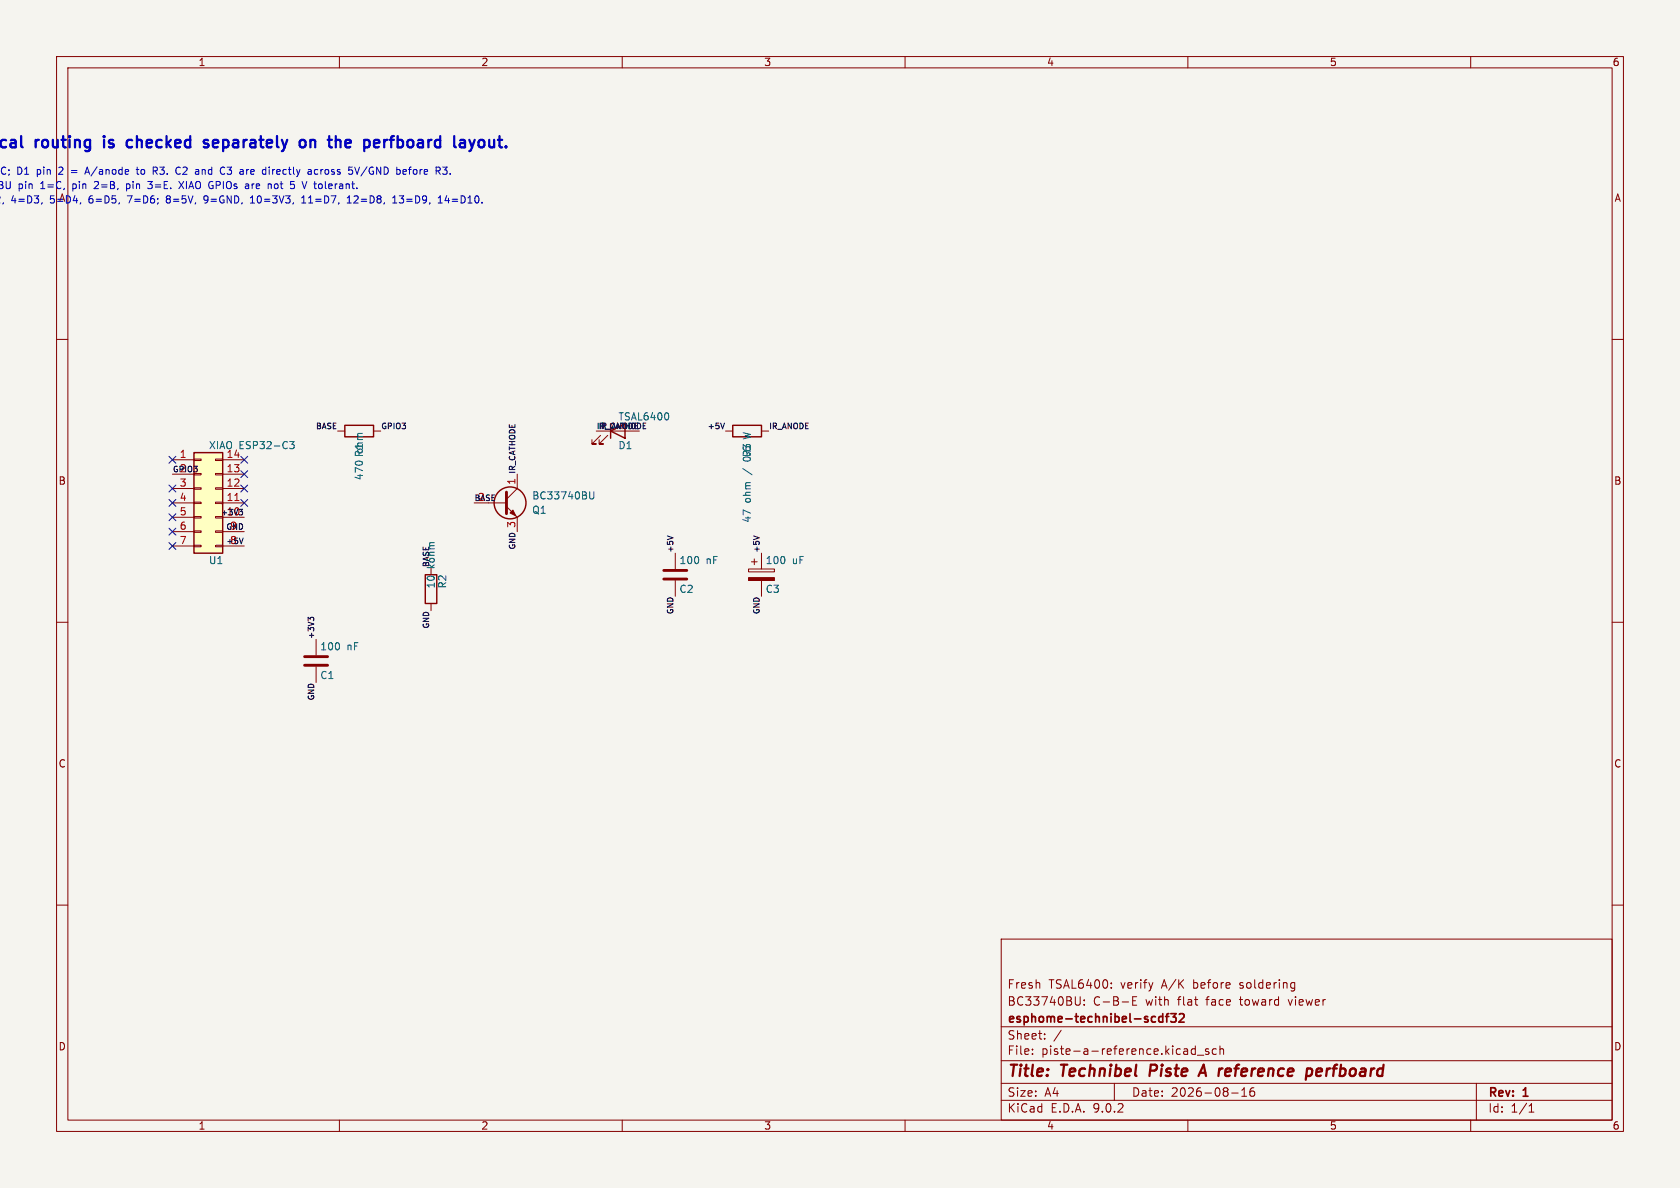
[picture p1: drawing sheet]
<svg xmlns="http://www.w3.org/2000/svg" width="297mm" height="210mm" viewBox="0 0 297 210" stroke-linecap="round" stroke-linejoin="round" font-family="sans-serif">
<path d="M0 0h297v210h-297z" fill="#f5f4ef" stroke="#f5f4ef" stroke-width=".18"/>
<g fill="none" stroke="#840000" stroke-width=".18">
<path d="M10 10h277v190h-277zM12 12h273v186h-273zM60 10v2M110 10v2M160 10v2M210 10v2M260 10v2M10 60h2M59.7 76.2h1.3M66 76.2h1.3M128.3 76.2h1.2M134.6 76.2h1.3"/>
<path d="M285 60h2M10 110h2M55.9 113v2.8M55.9 117.9v2.8M76.2 100.3v1.3M76.2 106.7v1.3M285 110h2M10 160h2M177 166h108v32h-108zM191 176.2v1.2l-.3 .3M191.7 176.8v.1M191.7 177.6v.1"/>
<path d="M196.5 174.6v.1M196.5 173.8v.1M198.4 177.1h1.1M200.2 176.9h.5M201 176.2h-.8v1.5h.8M228.5 173.7l.4 .1M228.9 173.7v1.2l-.3 .3M228.9 174.6l-.4 .1M285 160h2M60 198v2M110 198v2M160 198v2"/>
<path d="M177 194.5h108M177 191.5h108M177 187.5h108M177 181.5h108M182.5 186.3v.1M182.5 185.5v.1M184.7 183.6v.1M184.7 182.8v.1M187.6 182.1l-1.3 2M197 191.5v3M210 198v2M211.3 184.9v1.5"/>
<path d="M211.3 185.5l-.4-.1-.3 .3v.4l.1 .2h.6M211.7 186.5h1.1M213.7 185.5l-.4-.1-.2 .2 .1 .2 .5 .2v.3h-.6M215 185.5l-.4-.1-.3 .3v.4l.2 .2h.5M215.7 185.5l.2-.1 .3 .1 .1 .9M215.7 184.9v1.5M217.7 193.2h1.2M219.5 193.8h.9M219.5 192.7l.5-.4v1.5M221.7 192.3a.59 .59 0 0 0-.7 .6v.6l.1 .2 .4 .1 .2-.1 .1-.5-.1-.3h-.5l-.2 .3M260 198v2M261 191.5v6.5"/>
<path d="M270.3 196.6h.9M270.3 195.5l.4-.4v1.5"/>
</g>
<path d="M203.5 188.2l-.3 2M211.9 190.2l.9-2 .4 2M212.1 189.6h1M216.6 190.1l.6 .1M217.4 188.9h-.4l-.3 .3M217.6 189.4l-1 .1M231.3 188.9h.4l.2 .2v.7a.66 .66 0 0 1-.8 .4M233.5 188.9l-.6 .1-.2 .9 .2 .3h.4M233.7 189.4l-1 .1" fill="none" stroke="#840000" stroke-width=".4"/>
<path d="M205 179.8h.6M205.6 179.2v1.5M206.1 179.7h.5M206.6 179.2l-.3 .2v1.3M207 179.2h.9l-.5 .6 .4 .1v.6l-.2 .2h-.4l-.2-.2M208.5 179.3l.6-.1 .2 .1v.3l-.9 1.1h.9M205 180.6h.6" fill="none" stroke="#840000" stroke-width=".3"/>
<path d="M61 75.2h5v2h-5zM129.5 75.2h5.1v2h-5.1zM75.2 101.6h2v5.1h-2z" fill="none" stroke="#840000" stroke-width=".25"/>
<path d="M53.8 116.1h4.1M53.8 117.6h4.1" fill="none" stroke="#840000" stroke-width=".51"/>
<path d="M34.3 80h5.1v17.8h-5.1z" fill="#ffffc2"/>
<g fill="none" stroke="#840000" stroke-width=".25">
<path d="M107.9 76.2l2.6-1.3v2.6zM107.9 74.9v2.6M34.3 80h5.1v17.8h-5.1z"/>
<circle cx="90.2" cy="88.9" r="2.82"/>
</g>
<g fill="none" stroke="#840000" stroke-width=".18">
<path d="M105.4 76.2h7.6M106.2 77l-1.6 1.5h.8h-.8v-.8M107.4 77l-1.5 1.5h.8h-.8v-.8M30.5 81.3h3.8M30.5 83.8h3.8M30.5 86.4h3.8M30.5 88.9h3.8M30.5 91.4h3.8M30.5 94h3.8M30.5 96.5h3.8M34.3 81.2h1.3v.2h-1.3zM34.3 83.7h1.3v.2h-1.3z"/>
<path d="M34.3 86.2h1.3v.3h-1.3zM34.3 88.8h1.3v.2h-1.3zM34.3 91.3h1.3v.3h-1.3zM34.3 93.9h1.3v.2h-1.3zM34.3 96.4h1.3v.2h-1.3zM38.1 81.2h1.3v.2h-1.3zM38.1 83.7h1.3v.2h-1.3zM38.1 86.2h1.3v.3h-1.3zM38.1 88.8h1.3v.2h-1.3zM38.1 91.3h1.3v.3h-1.3zM38.1 93.9h1.3v.2h-1.3zM38.1 96.4h1.3v.2h-1.3z"/>
<path d="M39.4 81.3h3.8M39.4 83.8h3.8M39.4 86.4h3.8M39.4 88.9h3.8M39.4 91.4h3.8M39.4 94h3.8M39.4 96.5h3.8M83.8 88.9h5.7M89.5 89.5l1.9 1.9v2.6M91.4 83.8v2.6l-1.9 1.9M119.4 97.8v2.8M132.8 99.3h1.1"/>
<path d="M133.3 98.8v1M134.6 97.8v2.8M119.4 102.6v2.8M132.3 100.6h4.6v.5h-4.6zM134.6 102.6v2.8"/>
</g>
<path d="M41.5 88.5h.7" fill="none" stroke="#a90000" stroke-width=".18"/>
<path d="M51.2 78h.8l-.4 .5 .3 .2v.5l-.1 .1-.6-.1M118.1 73.1l.1 .4-.1 .6M105 86.9l-.1 1.2-.4 .1-.2-.2" fill="none" stroke="#006464" stroke-width=".18"/>
<path d="M89.5 87v3.8M117.3 100.8h4.1M117.3 102.4h4.1" fill="none" stroke="#840000" stroke-width=".51"/>
<g fill="#840000" stroke="#840000" stroke-width=".18">
<path d="M132.3 102.1h4.6v.5h-4.6z"/>
<path d="M90.2 90.7l.5-.5 .5 1z"/>
</g>
<path d="M128.1 74.8l-.4 1M39.3 90.7h.8M42.3 90h.6l-.3 .4 .2 .1 .1 .3-.2 .2h-.3M42.3 95.1l.4 1 .3-1M118 94.7l1 .4M133.2 94.7l1 .4M54.9 109.5l-.4-.4v.6M54.9 109.3l.1-.2h.3l.2 .2" fill="none" stroke="#0f0f0f" stroke-width=".18"/>
<g fill="none" stroke="#000084" stroke-width=".18">
<path d="M29.9 80.7l1.2 1.2M29.9 85.8l1.2 1.2M29.9 88.3l1.2 1.2M29.9 90.8l1.2 1.2M29.9 93.4l1.2 1.2M29.9 95.9l1.2 1.2M31.1 93.4l-1.2 1.2M31.1 95.9l-1.2 1.2M31.1 80.7l-1.2 1.2M31.1 85.8l-1.2 1.2M31.1 88.3l-1.2 1.2M31.1 90.8l-1.2 1.2"/>
<path d="M42.6 88.3l1.2 1.2M42.6 80.7l1.2 1.2M42.6 85.8l1.2 1.2M42.6 83.2l1.2 1.2M43.8 88.3l-1.2 1.2M43.8 80.7l-1.2 1.2M43.8 85.8l-1.2 1.2M43.8 83.2l-1.2 1.2"/>
</g>
<g fill="none" stroke="#0000c2" stroke-width=".18">
<path d="M-.1 34.8v.3M1.8 32.1v1l-.1 .2h-.4M2.4 34.6l-.3 .9h.7M3.7 29.7l-.6-.2v1.3l.6-.2M6.6 30h.4l.2 .2-.1 .5h-.5M8.9 35.8l.5 .1M9.6 34.6h-.6l-.1 .6 .5-.1M10.6 29.5l.4 .1 .1 .3-.8 .9h.8M12.6 30.1h1M12.6 30.5h1M15 30.8l.4-1.3 .4 1.3M16.3 34.6l-.3 .1a.86 .86 0 0 0 0 1.2l.3-.1"/>
<path d="M16.3 35.2l-.3-.1-.3 .2M16.9 32.1l-.2 .1M17.2 29.5l-1.1 1.6M17.4 32.6l-.8 .7h.8M22.4 33.3h.3M22.4 32.5v1.3M22.5 34.6h.8l-.5 1.3M22.7 32.5l-.3 .1M24.1 30h.5M24.3 29.5v1.1l.3 .2M25 30h.3l.3 .2v.4l-.3 .2-.3-.1-.1-.1zM26.1 33.2l.2 .1h.5"/>
<path d="M26.1 32.1h.8l-.4 .5h.3M28.2 29.5h.8l-.4 .5 .3 .1M28.3 30.7h.6M29.6 35.2l-.2-.3 .2-.3h.3l.2 .3-.2 .3M29.6 35.2l-.2 .2 .1 .4 .1 .1 .4-.1 .1-.2v-.2l-.2-.2M29.6 35.2h.3M31.6 32.1l.9 1.2M32.5 32.1l-.9 1.2M32.5 29.5h.3l.3 .3M33.1 29.9l-.8 .9h.8M36.8 35.2l-.3 .2h-.2l-.3-.2 .2-.5 .3-.1 .2 .1a.84 .84 0 0 1-.3 1.2h-.2M40.2 29.5h.7l-.4 .5"/>
<path d="M40.7 30l.2 .3v.3l-.2 .2M44.3 35.9h.7M44.5 30h.4v.3l-.6 .1M44.9 30.7l-.4 .1M45.8 34.6a.79 .79 0 0 0 0 1.3M48.7 32.5l-.2 .2v.4l.2 .2M49.3 30h-.2l-.2 .1 .1 .6 .3 .1M49.5 30.3l-.6 .1M53.3 35.9h.8M53.3 35l.4-.4v1.3M54.5 35.9h.8M54.5 35l.4-.4v1.3"/>
<path d="M55.8 30h.4M56.2 30.7l-.4 .1M56.7 30v.8M57.1 30l-.4 .2M61.4 35.9h.7M61.6 34.8l.1-.2v1.3M62.6 34.7l.2-.1 .5 .1M63.3 35.2l-.8 .7h.8M64.9 29.5l-1.1 1.6M69.4 35.9h.8M70.6 34.6h.8l-.5 .5 .4 .1v.6l-.2 .1-.5-.1M72.2 30h.5"/>
<path d="M72.7 29.5l-.3 .1M73.6 30h-.3l-.2 .2v.5l.2 .1 .3-.1M77.5 35.9h.7M79 34.6l-.3 .9h.8M79.3 35v.9M79.6 30.7v.1"/>
</g>
<g fill="none" stroke="#0000c2" stroke-width=".4">
<path d="M6.3 24.7v1.4M6.9 24.7a.51 .51 0 0 0-.6 .4M8.1 24.7a.54 .54 0 0 0-.7 .4v.6a.54 .54 0 0 0 .7 .4M20 24.8l-.5-.1-.2 .3 .1 .3 .6 .2 .1 .2-.1 .3-.2 .1-.5-.1M24.5 24.7l.5 .1 .1 .2v1.1M38.3 24.7l.2 .1 .1 .4-1 .2M38.5 26l-.2 .1M39.4 26l.6 .1M39.4 24.7v2M40 24.7l-.6 .1M55.4 24.7l.3 .3v1.1M58.2 24.1v1.7"/>
<path d="M59.4 24.1v2M68.9 24.7h.7M69.4 24.1h.2M70.3 26l.6 .1M70.3 24.1v2M70.9 24.7l-.6 .1M85.3 24.7l.3 .4v.6l-.3 .4M86.5 24.7l.1 1.3a.54 .54 0 0 0 .8-.1M87.4 24.7v1.4"/>
</g>
<g font-size="2.8" fill="#0000c2">
<text x=".5" y="26.8">ical</text>
<text x="8.6" y="26.8">routing</text>
<text x="21.5" y="26.8">is</text>
<text x="26.4" y="26.8">checked</text>
<text x="40.8" y="26.8">separately</text>
<text x="58.6" y="26.8">on</text>
<text x="64.5" y="26.8">the</text>
<text x="71.5" y="26.8">perfboard</text>
<text x="88.2" y="26.8">layout.</text>
</g>
<g font-size="2.8" fill="#840000">
<text x="178" y="190.9">Title:</text>
<text x="187.7" y="190.9">Technibel</text>
<text x="204.1" y="190.9">Piste</text>
<text x="213.8" y="190.9">A</text>
<text x="217.9" y="190.9">reference</text>
<text x="234.2" y="190.9">perfboard</text>
</g>
<g font-size="2.1" fill="#840000">
<text x="178" y="178">BC33740BU:</text>
<text x="178" y="175">Fresh</text>
<text x="185.4" y="175">TSAL6400:</text>
<text x="193.2" y="178">C-B-E</text>
<text x="198.2" y="175">verify</text>
<text x="202.6" y="178">with</text>
<text x="205.5" y="175">A/K</text>
<text x="208.4" y="178">flat</text>
<text x="211.2" y="175">before</text>
<text x="213.6" y="178">face</text>
<text x="219.6" y="175">soldering</text>
<text x="219.6" y="178">toward</text>
<text x="228.4" y="178">viewer</text>
<text x="178" y="184">Sheet:</text>
<text x="178" y="181.2">esphome-technibel-scdf32</text>
<text x="178" y="186.7">File:</text>
<text x="184.1" y="186.7">piste-a-reference.kicad_sch</text>
<text x="178" y="196.9">KiCad</text>
<text x="178" y="194.1">Size:</text>
<text x="184.7" y="194.1">A4</text>
<text x="185.7" y="196.9">E.D.A.</text>
<text x="193.3" y="196.9">9.0.2</text>
<text x="200" y="194.1">Date:</text>
<text x="207" y="194.1">2026-08-16</text>
<text x="263" y="194.3">Rev:</text>
<text x="263" y="196.9">Id:</text>
<text x="267.1" y="196.9">1/1</text>
<text x="269.4" y="194.3">1</text>
</g>
<g font-size="1.8" fill="#840000">
<text x="35" y="11.9">1</text>
<text x="85" y="11.9">2</text>
<text x="135" y="11.9">3</text>
<text x="185" y="11.9">4</text>
<text x="235" y="11.9">5</text>
<text x="285" y="11.9">6</text>
<text x="285.3" y="35.9">A</text>
<text x="10.3" y="85.9">B</text>
<text x="285.3" y="85.9">B</text>
<text x="10.3" y="135.9">C</text>
<text x="285.3" y="135.9">C</text>
<text x="10.3" y="185.9">D</text>
<text x="285.3" y="185.9">D</text>
<text x="35" y="199.9">1</text>
<text x="85" y="199.9">2</text>
<text x="135" y="199.9">3</text>
<text x="185" y="199.9">4</text>
<text x="235" y="199.9">5</text>
<text x="285" y="199.9">6</text>
</g>
<g font-size="1.8" fill="#0000c2">
<text x="-.7" y="31.1">1.C;</text>
<text x="-.4" y="33.6">U</text>
<text x="3.4" y="33.6">pin</text>
<text x="4.2" y="31.1">D1</text>
<text x="7.5" y="33.6">1=C,</text>
<text x="7.8" y="31.1">pin</text>
<text x="10.3" y="35.9">A</text>
<text x="13.3" y="33.6">pin</text>
<text x="14.3" y="31.1">=</text>
<text x="17" y="31.1">A/anode</text>
<text x="17.4" y="33.6">2=B,</text>
<text x="23.2" y="33.6">pin</text>
<text x="26.3" y="31.1">to</text>
<text x="27.3" y="33.6">3=E.</text>
<text x="29.3" y="31.1">R3.</text>
<text x="33" y="33.6">XIAO GPIOs</text>
<text x="33.6" y="31.1">C2</text>
<text x="37.2" y="31.1">and</text>
<text x="41.9" y="31.1">C3</text>
<text x="45" y="33.6">are</text>
<text x="45.5" y="31.1">are</text>
<text x="49.2" y="33.6">not</text>
<text x="49.7" y="31.1">directly</text>
<text x="53.4" y="33.6">5</text>
<text x="55.8" y="33.6">V tolerant.</text>
<text x="57.9" y="31.1">across</text>
<text x="65.3" y="31.1">5V/GND</text>
<text x="74" y="31.1">before</text>
<text x="0" y="36.2">,</text>
<text x="2.7" y="36.2">4=D3,</text>
<text x="9.8" y="36.2">5=D4,</text>
<text x="16.8" y="36.2">6=D5,</text>
<text x="23.8" y="36.2">7=D6;</text>
<text x="30.9" y="36.2">8=5V,</text>
<text x="37.7" y="36.2">9=GND,</text>
<text x="46.2" y="36.2">10=3V3,</text>
<text x="55.4" y="36.2">11=D7,</text>
<text x="63.7" y="36.2">12=D8,</text>
<text x="71.9" y="36.2">13=D9,</text>
<text x="80.2" y="36.2">14=D10.</text>
</g>
<g font-size="1.8" fill="#006464">
<text x="109.2" y="74.5">TSAL6400</text>
<text x="132.9" y="77.1" transform="rotate(-90 132.9 77.1)">W</text>
<text x="36.8" y="79.6">XIAO ESP32-C3</text>
<text x="40" y="81">14</text>
<text x="64.4" y="80.2" transform="rotate(-90 64.4 80.2)">ohm</text>
<text x="109.2" y="79.6">D1</text>
<text x="132.9" y="83.7" transform="rotate(-90 132.9 83.7)">/</text>
<text x="132.9" y="81.2" transform="rotate(-90 132.9 81.2)">0.6</text>
<text x="132.9" y="80.9" transform="rotate(-90 132.9 80.9)">R3</text>
<text x="64.4" y="85" transform="rotate(-90 64.4 85)">470 R1</text>
<text x="94" y="88.5">BC33740BU</text>
<text x="132.9" y="88.9" transform="rotate(-90 132.9 88.9)">ohm</text>
<text x="94" y="91">Q1</text>
<text x="132.9" y="92.5" transform="rotate(-90 132.9 92.5)">47</text>
<text x="36.8" y="99.9">U1</text>
<text x="77.1" y="100.5" transform="rotate(-90 77.1 100.5)">kohm</text>
<text x="120" y="99.9">100</text>
<text x="124.8" y="99.9">nF</text>
<text x="135.3" y="99.9">100</text>
<text x="140.1" y="99.9">uF</text>
<text x="77.1" y="104.1" transform="rotate(-90 77.1 104.1)">10</text>
<text x="79.1" y="104.1" transform="rotate(-90 79.1 104.1)">R2</text>
<text x="120" y="105">C2</text>
<text x="135.3" y="105">C3</text>
<text x="56.5" y="115.2">100</text>
<text x="61.3" y="115.2">nF</text>
<text x="56.5" y="120.2">C1</text>
</g>
<g font-size="1.8" fill="#a90000">
<text x="31.7" y="81">1</text>
<text x="40" y="83.6">13</text>
<text x="31.7" y="86.1">3</text>
<text x="31.7" y="88.6">4</text>
<text x="40" y="86.1">12</text>
<text x="40" y="88.6">11</text>
<text x="91.2" y="85.8" transform="rotate(-90 91.2 85.8)">1</text>
<text x="31.7" y="91.2">5</text>
<text x="31.7" y="93.7">6</text>
<text x="91.2" y="93.4" transform="rotate(-90 91.2 93.4)">3</text>
<text x="31.7" y="96.3">7</text>
</g>
<g font-size="1.8" fill="#0f0f0f">
<text x="31.7" y="83.6">2</text>
<text x="84.4" y="88.6">2</text>
<text x="40" y="91.2">10</text>
<text x="40.6" y="93.7">9</text>
<text x="40.6" y="96.3">8</text>
</g>
<g font-size="1.4" fill="#0f0f0f">
<text x="55.7" y="75.9">BASE</text>
<text x="67.3" y="75.9">GPIO3</text>
<text x="105.4" y="75.9">IR_CATHODE</text>
<text x="105.7" y="75.9">IR_ANODE</text>
<text x="125" y="75.9">+5V</text>
<text x="135.9" y="75.9">IR_ANODE</text>
<text x="30.5" y="83.5">GPIO3</text>
<text x="91.2" y="83.8" transform="rotate(-90 91.2 83.8)">IR_CATHODE</text>
<text x="83.8" y="88.6">BASE</text>
<text x="39.9" y="93.7">GND</text>
<text x="75.9" y="100.3" transform="rotate(-90 75.9 100.3)">BASE</text>
<text x="91.2" y="97.3" transform="rotate(-90 91.2 97.3)">GND</text>
<text x="119.1" y="97.8" transform="rotate(-90 119.1 97.8)">+5V</text>
<text x="134.3" y="97.8" transform="rotate(-90 134.3 97.8)">+5V</text>
<text x="55.6" y="113" transform="rotate(-90 55.6 113)">+3V3</text>
<text x="75.9" y="111.3" transform="rotate(-90 75.9 111.3)">GND</text>
<text x="119.1" y="108.7" transform="rotate(-90 119.1 108.7)">GND</text>
<text x="134.3" y="108.7" transform="rotate(-90 134.3 108.7)">GND</text>
<text x="55.6" y="124" transform="rotate(-90 55.6 124)">GND</text>
</g>
</svg>
